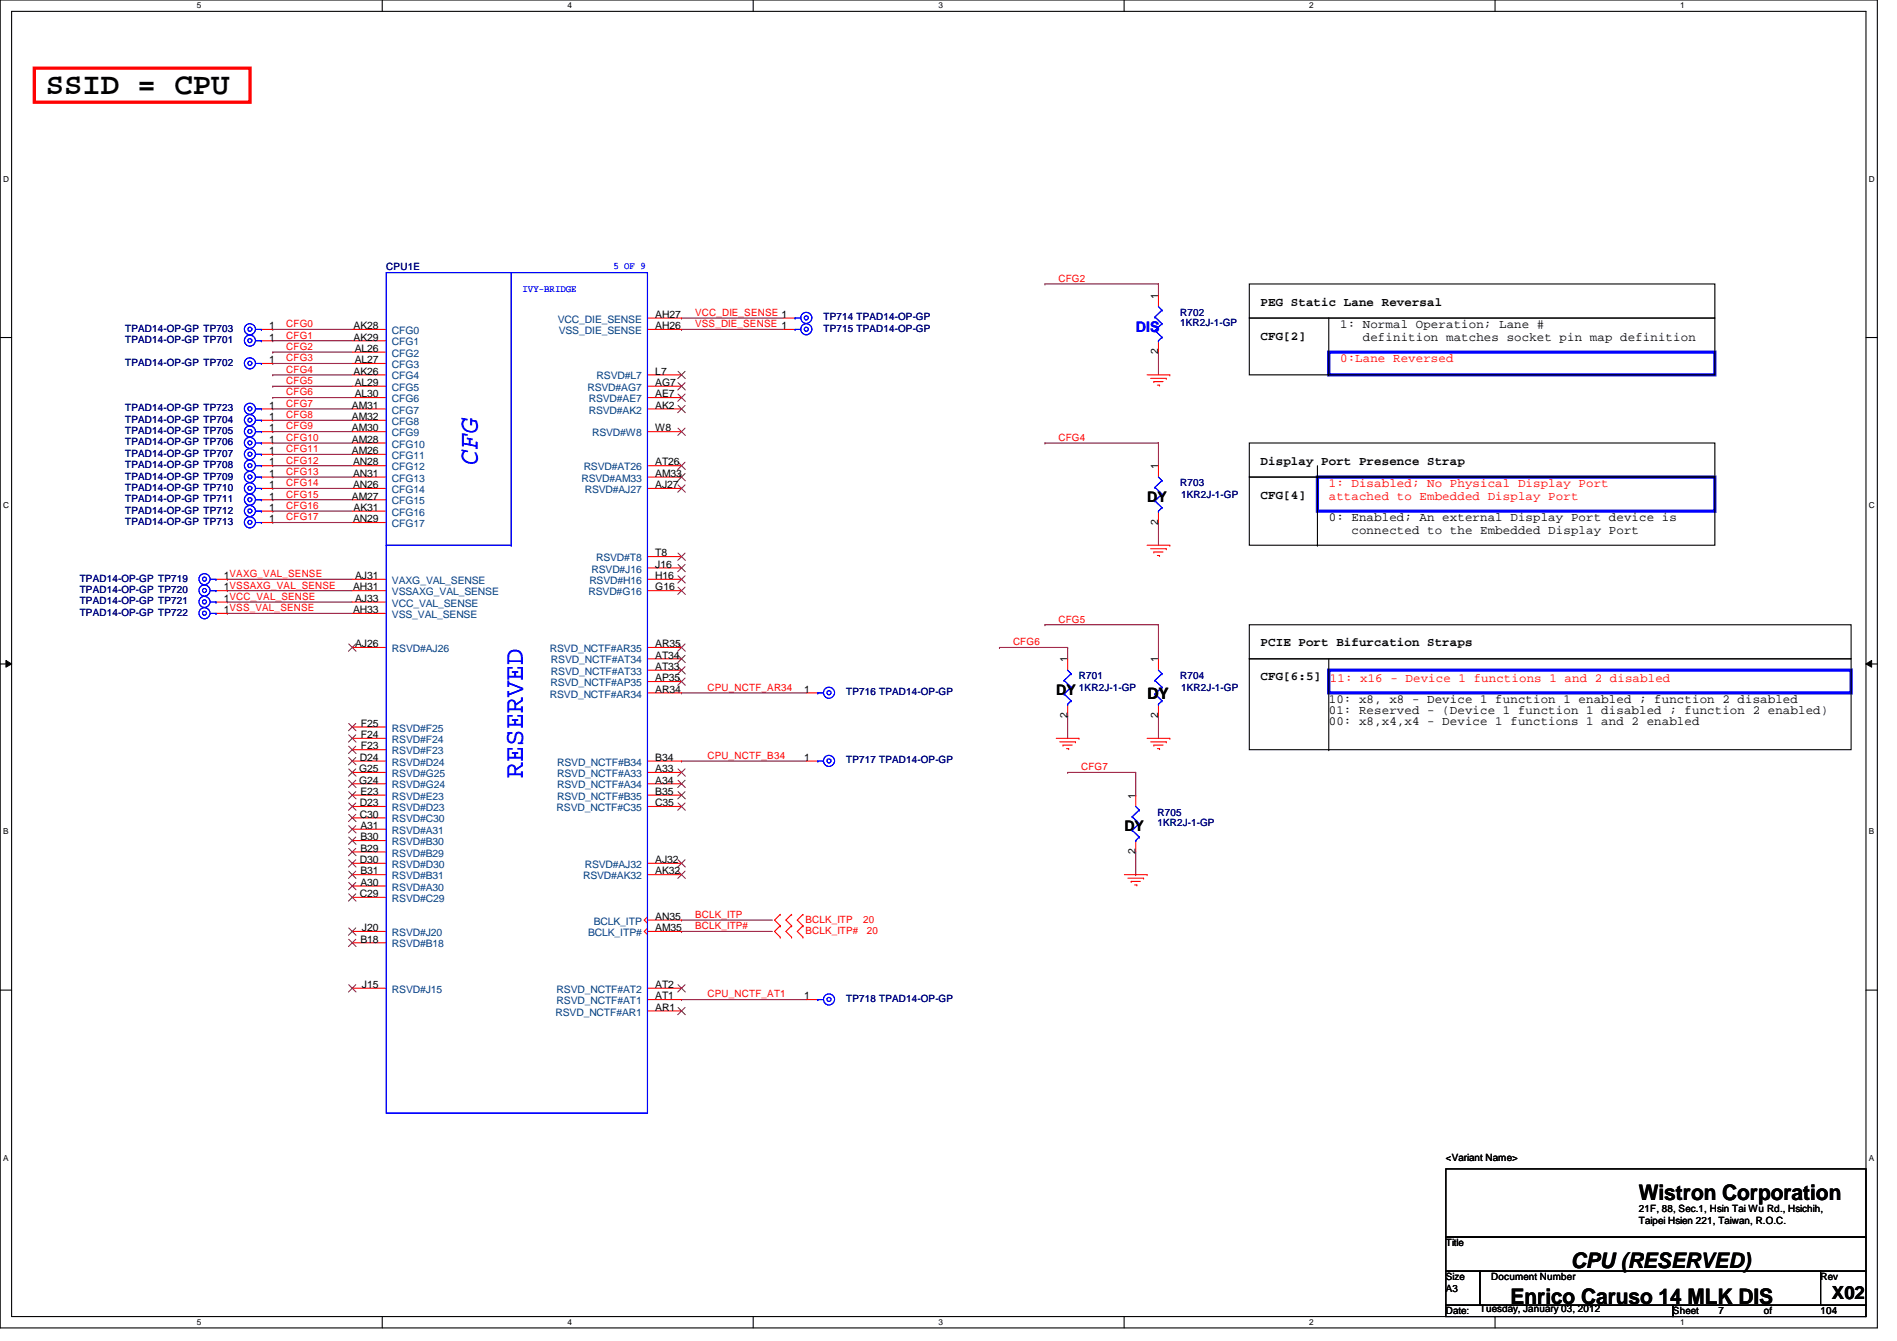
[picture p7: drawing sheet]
<svg xmlns="http://www.w3.org/2000/svg" width="297mm" height="210mm" viewBox="0 0 297 210" stroke-linecap="round" stroke-linejoin="round" font-family="sans-serif">
<path d="M0 0h294v207.9h-294zM1.8 1.8h290.4v204.3h-290.4z" fill="none" stroke="#000" stroke-width=".17"/>
<g fill="#fff">
<path d="M30.8 .2h.7v1.4h-.7z"/>
<path d="M30.8 206.2h.7v1.4h-.7z"/>
</g>
<path d="M59.9 0v1.8M59.9 206.1v1.8" fill="none" stroke="#000" stroke-width=".17"/>
<g fill="#fff">
<path d="M88.9 .2h.6v1.4h-.6z"/>
<path d="M88.9 206.2h.6v1.4h-.6z"/>
</g>
<path d="M117.9 0v1.8M117.9 206.1v1.8" fill="none" stroke="#000" stroke-width=".17"/>
<g fill="#fff">
<path d="M146.9 .2h.7v1.4h-.7z"/>
<path d="M146.9 206.2h.7v1.4h-.7z"/>
</g>
<path d="M176 0v1.8M176 206.1v1.8" fill="none" stroke="#000" stroke-width=".17"/>
<g fill="#fff">
<path d="M205 .2h.7v1.4h-.7z"/>
<path d="M205 206.2h.7v1.4h-.7z"/>
</g>
<path d="M234.1 0v1.8M234.1 206.1v1.8" fill="none" stroke="#000" stroke-width=".17"/>
<g fill="#fff">
<path d="M263.1 .2h.7v1.4h-.7z"/>
<path d="M263.1 206.2h.7v1.4h-.7z"/>
<path d="M.5 27.3h.9v1.4h-.9z"/>
<path d="M292.6 27.3h.9v1.4h-.9z"/>
<path d="M.5 78.4h.9v1.4h-.9z"/>
<path d="M292.6 78.4h.9v1.4h-.9z"/>
</g>
<path d="M0 52.8h1.8M292.2 52.8h1.8" fill="none" stroke="#000" stroke-width=".17"/>
<g fill="#fff">
<path d="M.5 129.5h.8v1.4h-.8z"/>
<path d="M292.6 129.5h.9v1.4h-.9z"/>
</g>
<path d="M0 103.9h1.8M292.2 103.9h1.8" fill="none" stroke="#000" stroke-width=".17"/>
<path d="M.9 103.4l.9 .5-.9 .5zM292.2 103.9l.9-.5v1z" fill="#000"/>
<path d="M.9 103.4l.9 .5-.9 .5zM292.2 103.9l.9-.5v1z" fill="none" stroke="#000" stroke-width=".16"/>
<g fill="#fff">
<path d="M.5 180.5h.8v1.4h-.8z"/>
<path d="M292.6 180.5h.9v1.4h-.9z"/>
</g>
<g fill="none" stroke="#000" stroke-width=".17">
<path d="M195.6 49.8h72.9v8.9h-72.9zM195.6 44.4h72.9v5.4h-72.9zM208.1 58.7h.1M208.1 49.8v8.9M195.6 74.7h72.9v10.6h-72.9zM195.6 69.3h72.9v5.4h-72.9zM206.3 72.9v12.4M195.6 97.8h94.3v5.3h-94.3zM206.3 85.3h.1M195.6 103.1h94.3v14.2h-94.3zM208.1 117.3h.1M208.1 103.1v14.2"/>
<path d="M0 155h1.8M292.2 155h1.8M226.4 183h65.8v10.6h-65.8zM226.4 193.6h65.8v5.4h-65.8zM226.4 199h5.3v5.3h-5.3zM231.7 199h53.4v5.3h-53.4zM285.1 199h7.1v5.3h-7.1zM226.4 204.3h35.6v1.8h-35.6zM262 204.3h30.2v1.8h-30.2z"/>
</g>
<g fill="none" stroke="#800040" stroke-width=".17">
<path d="M42.7 58.7h.1M42.7 55.1h.1M42.7 53.3h.1M42.7 51.6h.1M42.7 56.9h.1M42.7 51.6h12.5M42.7 58.7h12.5M42.7 55.1h12.5M42.7 53.3h12.5M42.7 56.9h12.5M106.7 49.8h.1M106.7 51.6h.1"/>
<path d="M106.7 49.8h16M106.7 51.6h16M163.6 44.4h.1M163.6 44.4h17.8M181.4 44.4h.1M181.4 55.1h.1M181.4 44.4v1.8M181.4 55.1v3.6M42.7 62.2h.1M42.7 64h.1M42.7 60.5h.1M42.7 71.1h.1"/>
<path d="M42.7 78.2h.1M42.7 65.8h.1M42.7 72.9h.1M42.7 67.6h.1M42.7 74.7h.1M42.7 69.3h.1M42.7 76.5h.1M42.7 62.2h12.5M42.7 64h12.5M42.7 60.5h12.5M42.7 69.3h12.5M42.7 71.1h12.5"/>
<path d="M42.7 78.2h12.5M42.7 65.8h12.5M42.7 72.9h12.5M42.7 67.6h12.5M42.7 74.7h12.5M42.7 76.5h12.5M163.6 69.3h.1M163.6 69.3h17.8M181.4 69.3h.1M181.4 69.3v3.6M35.6 96h.1M35.6 94.2h.1"/>
<path d="M35.6 92.5h.1M35.6 90.7h.1M35.6 96h19.6M35.6 94.2h19.6M35.6 92.5h19.6M35.6 90.7h19.6M42.7 80h.1M42.7 81.8h.1M42.7 80h12.5M42.7 81.8h12.5M163.6 97.8h.1M163.6 97.8h17.8"/>
<path d="M181.4 97.8h.1M181.4 81.8h.1M181.4 81.8v3.5M181.4 97.8v5.3M106.7 108.5h.1M106.7 119.1h.1M106.7 108.5h19.6M106.7 119.1h19.6M156.5 101.3h.1M156.5 101.3h10.7M167.2 101.3h.1M167.2 112h.1"/>
<path d="M167.2 101.3v1.8M167.2 112v3.6M181.4 112h.1M181.4 112v3.6M167.2 120.9h.1M167.2 120.9h10.6v3.6M177.8 124.5h.1M177.8 136.9h.1M177.8 133.3v3.6M106.7 144h.1M106.7 145.8h.1M106.7 156.5h.1"/>
<path d="M106.7 144h14.2M106.7 145.8h14.2M106.7 156.5h19.6"/>
</g>
<g fill="none" stroke="#f00" stroke-width=".17">
<path d="M40.9 53.3h1.8M40.9 51.6h1.8M40.9 56.9h1.8M55.2 58.7h5.3M55.2 53.3h5.3M55.2 51.6h5.3M55.2 55.1h5.3M55.2 56.9h5.3M101.4 58.7h5.3M101.4 51.6h5.3M101.4 49.8h5.3M122.7 51.6h1.8"/>
<path d="M122.7 49.8h1.8M179.6 58.7h3.6M180.2 59.2h2.4M180.7 59.7h.1M180.7 59.7h1.4M181.4 46.2v1.8M181.4 53.3v1.8M182.6 59.2h.1M183.2 58.7h.1M40.9 74.7h1.8M40.9 78.2h1.8M40.9 64h1.8"/>
<path d="M40.9 65.8h1.8M40.9 67.6h1.8M40.9 69.3h1.8M40.9 71.1h1.8M40.9 72.9h1.8M40.9 76.5h1.8M55.2 74.7h5.3M55.2 78.2h5.3M55.2 60.5h5.3M55.2 62.2h5.3M55.2 64h5.3M55.2 65.8h5.3"/>
<path d="M55.2 67.6h5.3M55.2 69.3h5.3M55.2 71.1h5.3M55.2 72.9h5.3M55.2 76.5h5.3M101.4 74.7h5.3M101.4 60.5h5.3M101.4 62.2h5.3M101.4 64h5.3M101.4 67.6h5.3M101.4 72.9h5.3M101.4 76.5h5.3"/>
<path d="M181.2 60.3h.4M181.4 72.9v1.8M181.6 60.3h.1M33.8 92.5h1.8M33.8 90.7h1.8M33.8 94.2h1.8M33.8 96h1.8M40.9 81.8h1.8M40.9 80h1.8M55.2 81.8h5.3M55.2 92.5h5.3M55.2 80h5.3"/>
<path d="M55.2 90.7h5.3M55.2 94.2h5.3M55.2 96h5.3M101.4 92.5h5.3M101.4 88.9h5.3M101.4 90.7h5.3M101.4 87.1h5.3M179.6 85.3h3.6M180.2 85.9h2.4M180.7 86.4h.1M180.7 86.4h1.4M181.2 87h.4"/>
<path d="M181.4 80v1.8M181.6 87h.1M182.6 85.9h.1M183.2 85.3h.1M55.2 115.6h5.3M55.2 101.3h5.3M55.2 119.1h5.3M55.2 113.8h5.3M55.2 117.3h5.3M101.4 103.1h5.3M101.4 101.3h5.3M101.4 104.9h5.3"/>
<path d="M101.4 108.5h5.3M101.4 119.1h5.3M101.4 106.7h5.3M126.3 108.5h1.8M126.3 119.1h1.8M165.4 115.6h3.5M165.9 116.1h2.5M166.5 116.6h.1M166.5 116.6h1.4M167 117.2h.3M167.2 103.1v1.8M167.2 110.2v1.8"/>
<path d="M167.3 117.2h.1M168.4 116.1h.1M168.9 115.6h.1M179.6 115.6h3.6M180.2 116.1h2.4M180.7 116.6h.1M180.7 116.6h1.4M181.2 117.2h.4M181.4 103.1v1.8M181.4 110.2v1.8M181.6 117.2h.1M182.6 116.1h.1"/>
<path d="M183.2 115.6h.1M55.2 136.9h5.3M55.2 120.9h5.3M55.2 122.7h5.3M55.2 124.5h5.3M55.2 126.2h5.3M55.2 135.1h5.3M55.2 128h5.3M55.2 129.8h5.3M55.2 131.6h5.3M55.2 133.3h5.3M55.2 138.7h5.3"/>
<path d="M101.4 136.9h5.3M101.4 120.9h5.3M101.4 122.7h5.3M101.4 124.5h5.3M101.4 126.2h5.3M101.4 135.1h5.3M176.1 136.9h3.5M176.6 137.5h2.5M177.1 138h.1M177.1 138h1.5M177.7 138.5h.3M177.8 124.5v1.7"/>
<path d="M177.8 131.6v1.7M178 138.5h.1M179.1 137.5h.1M179.6 136.9h.1M55.2 154.7h5.3M55.2 140.5h5.3M55.2 145.8h5.3M55.2 147.6h5.3M101.4 154.7h5.3M101.4 156.5h5.3M101.4 158.2h5.3M101.4 143.5l-.5 .5 .5 .5"/>
<path d="M101.4 144h5.3M101.4 145.3l-.5 .5 .5 .5M101.4 145.8h5.3M122.2 144.9h.1M122.2 143.1h.1M122.2 146.7h.1M122.2 144.9l-.9 .9 .9 .9M122.2 143.1l-.9 .9 .9 .9M123.9 143.1h.1M123.9 144.9h.1M123.9 146.7h.1M123.9 143.1l-.8 .9 .8 .9"/>
<path d="M123.9 144.9l-.8 .9 .8 .9M125.7 144.9h.1M125.7 143.1h.1M125.7 146.7h.1M125.7 144.9l-.9 .9 .9 .9M125.7 143.1l-.9 .9 .9 .9M126.3 156.5h1.8"/>
</g>
<path d="M5.4 10.7h33.8v5.3h-33.8z" fill="none" stroke="#f00" stroke-width=".51"/>
<path d="M208.1 55.1h60.4v3.6h-60.4zM206.3 74.7h62.2v5.3h-62.2zM208.1 104.9h81.8v3.6h-81.8z" fill="none" stroke="#00f" stroke-width=".51"/>
<g fill="none" stroke="#00f" stroke-width=".17">
<path d="M40 53.3h.9M40 51.6h.9M40 56.9h.9M40.9 53.3h.1M40.9 51.6h.1M40.9 56.9h.1M60.5 42.7h40.9v131.5h-40.9zM80 42.7v42.6M124.5 51.6h.1M124.5 49.8h.1M124.5 51.6h.9M124.5 49.8h.9"/>
<path d="M180.8 49.6h.1M180.8 51.7h.1M180.8 49.6l1.1 1.1M180.8 51.7l1.1 1.1M181.4 53.3h.1M181.4 48l.5 .6M181.9 48.6h.1M181.9 50.7h.1M181.9 52.8h.1M181.9 48.6l-1.1 1M181.9 50.7l-1.1 1M181.9 52.8l-.5 .5"/>
<path d="M40 74.7h.9M40 78.2h.9M40 71.1h.9M40 69.3h.9M40 64h.9M40 67.6h.9M40 65.8h.9M40 72.9h.9M40 76.5h.9M40.9 74.7h.1M40.9 78.2h.1M40.9 71.1h.1"/>
<path d="M40.9 69.3h.1M40.9 64h.1M40.9 67.6h.1M40.9 65.8h.1M40.9 72.9h.1M40.9 76.5h.1M180.8 76.3h.1M180.8 78.4h.1M180.8 76.3l1.1 1M180.8 78.4l1.1 1.1M181.4 74.7l.5 .5M181.9 75.2h.1"/>
<path d="M181.9 77.3h.1M181.9 79.5h.1M181.9 75.2l-1.1 1.1M181.9 77.3l-1.1 1.1M181.9 79.5l-.5 .5M32.9 92.5h.9M32.9 96h.9M32.9 90.7h.9M32.9 94.2h.9M33.8 92.5h.1M33.8 96h.1M33.8 90.7h.1"/>
<path d="M33.8 94.2h.1M40 81.8h.9M40 80h.9M40.9 81.8h.1M40.9 80h.1M60.5 85.3h.1M60.5 85.3h19.5M80 85.3h.1M181.4 80h.1M128.1 108.5h.1M128.1 119.1h.1M128.1 108.5h.8"/>
<path d="M128.1 119.1h.8M166.6 106.5h.1M166.6 108.6h.1M166.6 106.5l1.1 1.1M166.6 108.6l1.1 1.1M167.2 110.2h.1M167.2 104.9l.5 .6M167.7 105.5h.1M167.7 107.6h.1M167.7 109.7h.1M167.7 105.5l-1.1 1M167.7 107.6l-1.1 1"/>
<path d="M167.7 109.7l-.5 .5M180.8 106.5h.1M180.8 108.6h.1M180.8 106.5l1.1 1.1M180.8 108.6l1.1 1.1M181.4 110.2h.1M181.4 104.9l.5 .6M181.9 105.5h.1M181.9 107.6h.1M181.9 109.7h.1M181.9 105.5l-1.1 1M181.9 107.6l-1.1 1"/>
<path d="M181.9 109.7l-.5 .5M177.3 127.8h.1M177.3 130h.1M177.3 127.8l1.1 1.1M177.3 130l1.1 1M177.8 131.6h.1M177.8 126.2l.6 .6M178.4 126.8h.1M178.4 128.9h.1M178.4 131h.1M178.4 126.8l-1.1 1M178.4 128.9l-1.1 1.1"/>
<path d="M178.4 131l-.6 .6M128.1 156.5h.1M128.1 156.5h.8"/>
<circle cx="39.1" cy="56.9" r=".32"/>
<circle cx="39.1" cy="51.5" r=".32"/>
<circle cx="39.1" cy="53.3" r=".32"/>
<circle cx="39.1" cy="56.9" r=".87"/>
<circle cx="39.1" cy="51.5" r=".87"/>
<circle cx="39.1" cy="53.3" r=".87"/>
<circle cx="126.3" cy="51.5" r=".32"/>
<circle cx="126.3" cy="49.8" r=".32"/>
<circle cx="126.3" cy="51.5" r=".87"/>
<circle cx="126.3" cy="49.8" r=".87"/>
<circle cx="39.1" cy="78.2" r=".32"/>
<circle cx="39.1" cy="80" r=".32"/>
<circle cx="39.1" cy="76.4" r=".32"/>
<circle cx="39.1" cy="67.5" r=".32"/>
<circle cx="39.1" cy="69.3" r=".32"/>
<circle cx="39.1" cy="64" r=".32"/>
<circle cx="39.1" cy="65.8" r=".32"/>
<circle cx="39.1" cy="72.9" r=".32"/>
<circle cx="39.1" cy="74.6" r=".32"/>
<circle cx="39.1" cy="71.1" r=".32"/>
<circle cx="39.1" cy="80" r=".87"/>
<circle cx="39.1" cy="67.5" r=".87"/>
<circle cx="39.1" cy="76.4" r=".87"/>
<circle cx="39.1" cy="64" r=".87"/>
<circle cx="39.1" cy="65.8" r=".87"/>
<circle cx="39.1" cy="72.9" r=".87"/>
<circle cx="39.1" cy="71.1" r=".87"/>
<circle cx="39.1" cy="78.2" r=".87"/>
<circle cx="39.1" cy="69.3" r=".87"/>
<circle cx="39.1" cy="74.6" r=".87"/>
<circle cx="32" cy="96" r=".32"/>
<circle cx="32" cy="92.4" r=".32"/>
<circle cx="32" cy="90.7" r=".32"/>
<circle cx="32" cy="94.2" r=".32"/>
<circle cx="32" cy="96" r=".87"/>
<circle cx="32" cy="90.6" r=".87"/>
<circle cx="32" cy="92.4" r=".87"/>
<circle cx="32" cy="94.2" r=".87"/>
<circle cx="39.1" cy="81.8" r=".32"/>
<circle cx="39.1" cy="81.8" r=".87"/>
<circle cx="129.8" cy="108.4" r=".32"/>
<circle cx="129.8" cy="119.1" r=".32"/>
<circle cx="129.8" cy="108.4" r=".87"/>
<circle cx="129.8" cy="119.1" r=".87"/>
<circle cx="129.8" cy="156.4" r=".32"/>
<circle cx="129.8" cy="156.4" r=".87"/>
</g>
<g fill="none" stroke="#804000" stroke-width=".16">
<path d="M106.2 59.9l1.1 1.1M106.2 58.1l1.1 1.2M107.3 59.9l-1.2 1.1M107.3 58.1l-1.2 1.2M106.2 74.1l1.1 1.2M106.2 75.9l1.1 1.1M106.2 67l1.1 1.2M106.2 72.3l1.1 1.2M106.2 63.5l1.1 1.1M106.2 61.7l1.1 1.1M107.3 74.1l-1.2 1.2M107.3 75.9l-1.2 1.1"/>
<path d="M107.3 61.7l-1.2 1.1M107.3 63.5l-1.2 1.1M107.3 67l-1.2 1.2M107.3 72.3l-1.2 1.2M106.2 88.3l1.1 1.2M106.2 90.1l1.1 1.2M106.2 91.9l1.1 1.1M106.2 86.6l1.1 1.1M107.3 88.3l-1.2 1.2M107.3 90.1l-1.2 1.2M107.3 91.9l-1.2 1.1M107.3 86.6l-1.2 1.1"/>
<path d="M54.6 113.2l1.1 1.2M54.6 115l1.1 1.2M54.6 118.6l1.1 1.1M54.6 116.8l1.1 1.1M54.6 100.8l1.1 1.1M55.7 113.2l-1.1 1.2M55.7 115l-1.1 1.2M55.7 118.6l-1.1 1.1M55.7 116.8l-1.1 1.1M55.7 100.8l-1.1 1.1M106.2 102.6l1.1 1.1M106.2 100.8l1.1 1.1"/>
<path d="M106.2 104.4l1.1 1.1M106.2 106.1l1.1 1.2M107.3 102.6l-1.2 1.1M107.3 100.8l-1.2 1.1M107.3 104.4l-1.2 1.1M107.3 106.1l-1.2 1.2M54.6 127.5l1.1 1.1M54.6 125.7l1.1 1.1M54.6 129.2l1.1 1.2M54.6 131l1.1 1.2M54.6 134.6l1.1 1.1M54.6 132.8l1.1 1.1"/>
<path d="M54.6 138.1l1.1 1.2M54.6 136.4l1.1 1.1M54.6 139.9l1.1 1.2M54.6 120.4l1.1 1.1M54.6 122.1l1.1 1.2M54.6 123.9l1.1 1.2M55.7 127.5l-1.1 1.1M55.7 125.7l-1.1 1.1M55.7 129.2l-1.1 1.2M55.7 131l-1.1 1.2M55.7 134.6l-1.1 1.1M55.7 132.8l-1.1 1.1"/>
<path d="M55.7 138.1l-1.1 1.2M55.7 136.4l-1.1 1.1M55.7 139.9l-1.1 1.2M55.7 120.4l-1.1 1.1M55.7 122.1l-1.1 1.2M55.7 123.9l-1.1 1.2M106.2 120.4l1.1 1.1M106.2 122.1l1.1 1.2M106.2 123.9l1.1 1.2M106.2 125.7l1.1 1.1M106.2 134.6l1.1 1.1M106.2 136.4l1.1 1.1"/>
<path d="M107.3 120.4l-1.2 1.1M107.3 122.1l-1.2 1.2M107.3 123.9l-1.2 1.2M107.3 125.7l-1.2 1.1M107.3 134.6l-1.2 1.1M107.3 136.4l-1.2 1.1M54.6 154.1l1.1 1.2M54.6 145.2l1.1 1.2M54.6 147l1.1 1.2M55.7 154.1l-1.1 1.2M55.7 145.2l-1.1 1.2M55.7 147l-1.1 1.2"/>
<path d="M106.2 154.1l1.1 1.2M106.2 157.7l1.1 1.1M107.3 154.1l-1.2 1.2M107.3 157.7l-1.2 1.1"/>
</g>
<text font-size="4.8" x="7.2" y="14.7">SSID = CPU</text>
<g font-size="4.2" fill="#00f">
<text x="74.8" y="72.7" transform="rotate(-90 74.8 72.7)">CFG</text>
<text x="81.9" y="121.8" transform="rotate(-90 81.9 121.8)">RESERVED</text>
</g>
<g font-size="3.3">
<text x="256.6" y="187.9">Wistron Corporation</text>
<text x="246" y="198.5">CPU (RESERVED)</text>
<text x="236.5" y="204">Enrico Caruso 14 MLK DIS</text>
</g>
<g font-size="2.8">
<text x="179.6" y="109.4">DY</text>
<text x="286.8" y="203.4">X02</text>
</g>
<text font-size="2.3" fill="#00f" x="177.8" y="51.9">DIS</text>
<g font-size="2.3">
<text x="179.6" y="78.6">DY</text>
<text x="165.4" y="108.8">DY</text>
<text x="176.1" y="130.1">DY</text>
</g>
<g font-size="1.9">
<text x="197.4" y="47.8">PEG Static Lane Reversal</text>
<text x="197.4" y="53.2">CFG[2]</text>
<text x="209.8" y="51.3">1: Normal Operation; Lane #</text>
<text x="213.4" y="53.4">definition matches socket pin map definition</text>
<text x="197.4" y="72.7">Display Port Presence Strap</text>
<text x="197.4" y="78.1">CFG[4]</text>
<text x="208.1" y="81.5">0: Enabled; An external Display Port device is</text>
<text x="211.6" y="83.6">connected to the Embedded Display Port</text>
<text x="197.4" y="101.2">PCIE Port Bifurcation Straps</text>
<text x="197.4" y="106.5">CFG[6:5]</text>
<text x="208.1" y="110">10: x8, x8 - Device 1 function 1 enabled ; function 2 disabled</text>
<text x="208.1" y="111.8">01: Reserved - (Device 1 function 1 disabled ; function 2 enabled)</text>
<text x="208.1" y="113.5">00: x8,x4,x4 - Device 1 functions 1 and 2 enabled</text>
</g>
<g font-size="1.9" fill="#f00">
<text x="209.8" y="56.6">0:Lane Reversed</text>
<text x="208.1" y="76.2">1: Disabled; No Physical Display Port</text>
<text x="208.1" y="78.3">attached to Embedded Display Port</text>
<text x="208.2" y="106.8">11: x16 - Device 1 functions 1 and 2 disabled</text>
</g>
<g font-size="1.6" fill="#000080">
<text x="60.5" y="42.3">CPU1E</text>
<text x="19.6" y="53.7">TPAD14-OP-GP TP701</text>
<text x="19.6" y="51.9">TPAD14-OP-GP TP703</text>
<text x="128.9" y="51.9">TP715 TPAD14-OP-GP</text>
<text x="128.9" y="50.2">TP714 TPAD14-OP-GP</text>
<text x="184.8" y="49.4">R702</text>
<text x="184.8" y="51.1">1KR2J-1-GP</text>
<text x="19.6" y="57.3">TPAD14-OP-GP TP702</text>
<text x="19.6" y="64.4">TPAD14-OP-GP TP723</text>
<text x="19.6" y="71.5">TPAD14-OP-GP TP707</text>
<text x="19.6" y="69.7">TPAD14-OP-GP TP706</text>
<text x="19.6" y="67.9">TPAD14-OP-GP TP705</text>
<text x="19.6" y="66.2">TPAD14-OP-GP TP704</text>
<text x="19.6" y="75.1">TPAD14-OP-GP TP709</text>
<text x="19.6" y="73.3">TPAD14-OP-GP TP708</text>
<text x="19.6" y="76.8">TPAD14-OP-GP TP710</text>
<text x="184.8" y="76.1">R703</text>
<text x="185" y="77.9">1KR2J-1-GP</text>
<text x="19.6" y="78.6">TPAD14-OP-GP TP711</text>
<text x="19.6" y="82.2">TPAD14-OP-GP TP713</text>
<text x="19.6" y="80.4">TPAD14-OP-GP TP712</text>
<text x="12.5" y="92.8">TPAD14-OP-GP TP720</text>
<text x="12.5" y="91.1">TPAD14-OP-GP TP719</text>
<text x="12.5" y="94.6">TPAD14-OP-GP TP721</text>
<text x="12.5" y="96.4">TPAD14-OP-GP TP722</text>
<text x="168.9" y="106.3">R701</text>
<text x="184.8" y="106.3">R704</text>
<text x="132.5" y="108.8">TP716 TPAD14-OP-GP</text>
<text x="168.9" y="108.1">1KR2J-1-GP</text>
<text x="185" y="108.1">1KR2J-1-GP</text>
<text x="132.5" y="119.5">TP717 TPAD14-OP-GP</text>
<text x="181.2" y="127.7">R705</text>
<text x="181.2" y="129.3">1KR2J-1-GP</text>
<text x="132.5" y="156.8">TP718 TPAD14-OP-GP</text>
</g>
<g font-size="1.6" fill="#00f">
<text x="81.8" y="45.7">IVY-BRIDGE</text>
<text x="96.1" y="42.1">5 OF 9</text>
</g>
<g font-size="1.6" fill="#f00">
<text x="165.7" y="44.1">CFG2</text>
<text x="44.8" y="53">CFG1</text>
<text x="44.8" y="51.2">CFG0</text>
<text x="108.8" y="49.4">VCC_DIE_SENSE 1</text>
<text x="108.8" y="51.2">VSS_DIE_SENSE 1</text>
<text x="44.8" y="58.3">CFG4</text>
<text x="44.8" y="54.8">CFG2</text>
<text x="44.8" y="56.6">CFG3</text>
<text x="44.8" y="61.9">CFG6</text>
<text x="44.8" y="63.7">CFG7</text>
<text x="44.8" y="60.1">CFG5</text>
<text x="44.8" y="65.4">CFG8</text>
<text x="44.8" y="70.8">CFG11</text>
<text x="44.8" y="67.2">CFG9</text>
<text x="44.8" y="69">CFG10</text>
<text x="165.7" y="69">CFG4</text>
<text x="44.8" y="77.9">CFG15</text>
<text x="44.8" y="72.6">CFG12</text>
<text x="44.8" y="74.3">CFG13</text>
<text x="44.8" y="76.1">CFG14</text>
<text x="44.8" y="79.7">CFG16</text>
<text x="44.8" y="81.4">CFG17</text>
<text x="158.6" y="101">CFG6</text>
<text x="165.7" y="97.5">CFG5</text>
<text x="110.8" y="108.1">CPU_NCTF_AR34</text>
<text x="110.8" y="118.8">CPU_NCTF_B34</text>
<text x="169.3" y="120.6">CFG7</text>
<text x="108.8" y="143.7">BCLK_ITP</text>
<text x="108.8" y="145.5">BCLK_ITP#</text>
<text x="126.1" y="144.4">BCLK_ITP</text>
<text x="126.1" y="146.2">BCLK_ITP#</text>
<text x="135.2" y="144.4">20</text>
<text x="135.7" y="146.2">20</text>
<text x="110.8" y="156.1">CPU_NCTF_AT1</text>
</g>
<g font-size="1.6">
<text x="181.4" y="46.8" transform="rotate(-90 181.4 46.8)">1</text>
<text x="42.2" y="53.3">1</text>
<text x="42.2" y="51.5">1</text>
<text x="55.4" y="51.5">AK28</text>
<text x="55.4" y="53.3">AK29</text>
<text x="102.6" y="49.7">AH27</text>
<text x="102.6" y="51.5">AH26</text>
<text x="42.2" y="56.9">1</text>
<text x="55.4" y="58.6">AK26</text>
<text x="55.5" y="55.1">AL26</text>
<text x="55.5" y="56.9">AL27</text>
<text x="102.6" y="58.6">L7</text>
<text x="181.4" y="55.5" transform="rotate(-90 181.4 55.5)">2</text>
<text x="42.2" y="64">1</text>
<text x="42.2" y="65.7">1</text>
<text x="55.1" y="64">AM31</text>
<text x="55.1" y="65.7">AM32</text>
<text x="55.5" y="60.4">AL29</text>
<text x="55.5" y="62.2">AL30</text>
<text x="102.6" y="64">AK2</text>
<text x="102.6" y="62.2">AE7</text>
<text x="102.6" y="60.4">AG7</text>
<text x="42.2" y="71.1">1</text>
<text x="42.2" y="69.3">1</text>
<text x="42.2" y="67.5">1</text>
<text x="55.1" y="67.5">AM30</text>
<text x="55.1" y="69.3">AM28</text>
<text x="55.1" y="71.1">AM26</text>
<text x="102.6" y="67.5">W8</text>
<text x="42.2" y="74.6">1</text>
<text x="42.2" y="72.9">1</text>
<text x="42.2" y="76.4">1</text>
<text x="55.3" y="72.9">AN28</text>
<text x="55.3" y="74.6">AN31</text>
<text x="55.3" y="76.4">AN26</text>
<text x="102.6" y="74.6">AM33</text>
<text x="102.6" y="76.4">AJ27</text>
<text x="102.6" y="72.9">AT26</text>
<text x="181.4" y="73.4" transform="rotate(-90 181.4 73.4)">1</text>
<text x="42.2" y="78.2">1</text>
<text x="42.2" y="81.7">1</text>
<text x="42.2" y="80">1</text>
<text x="55.1" y="78.2">AM27</text>
<text x="55.3" y="81.7">AN29</text>
<text x="55.4" y="80">AK31</text>
<text x="181.4" y="82.1" transform="rotate(-90 181.4 82.1)">2</text>
<text x="102.6" y="88.9">J16</text>
<text x="102.6" y="87.1">T8</text>
<text x="35" y="92.4">1VSSAXG_VAL_SENSE</text>
<text x="35" y="96">1VSS_VAL_SENSE</text>
<text x="35" y="90.6">1VAXG_VAL_SENSE</text>
<text x="35" y="94.2">1VCC_VAL_SENSE</text>
<text x="55.3" y="92.4">AH31</text>
<text x="55.3" y="96">AH33</text>
<text x="55.6" y="90.6">AJ31</text>
<text x="55.6" y="94.2">AJ33</text>
<text x="102.6" y="90.6">H16</text>
<text x="102.6" y="92.4">G16</text>
<text x="55.6" y="101.3">AJ26</text>
<text x="102.6" y="101.3">AR35</text>
<text x="102.6" y="103.1">AT34</text>
<text x="102.6" y="104.9">AT33</text>
<text x="102.6" y="106.6">AP35</text>
<text x="167.1" y="103.7" transform="rotate(-90 167.1 103.7)">1</text>
<text x="181.4" y="103.7" transform="rotate(-90 181.4 103.7)">1</text>
<text x="56.5" y="113.7">F25</text>
<text x="102.6" y="108.4">AR34</text>
<text x="125.9" y="108.4">1</text>
<text x="167.1" y="112.4" transform="rotate(-90 167.1 112.4)">2</text>
<text x="181.4" y="112.4" transform="rotate(-90 181.4 112.4)">2</text>
<text x="56.3" y="119.1">D24</text>
<text x="56.5" y="115.5">F24</text>
<text x="56.5" y="117.3">F23</text>
<text x="102.6" y="119.1">B34</text>
<text x="125.9" y="119.1">1</text>
<text x="56.2" y="120.9">G25</text>
<text x="56.2" y="122.6">G24</text>
<text x="56.4" y="124.4">E23</text>
<text x="102.6" y="120.9">A33</text>
<text x="102.6" y="122.6">A34</text>
<text x="102.6" y="124.4">B35</text>
<text x="177.8" y="125" transform="rotate(-90 177.8 125)">1</text>
<text x="56.3" y="128">C30</text>
<text x="56.3" y="126.2">D23</text>
<text x="56.4" y="129.8">A31</text>
<text x="56.4" y="131.5">B30</text>
<text x="102.6" y="126.2">C35</text>
<text x="56.3" y="135.1">D30</text>
<text x="56.4" y="133.3">B29</text>
<text x="56.4" y="136.9">B31</text>
<text x="102.6" y="135.1">AJ32</text>
<text x="102.6" y="136.9">AK32</text>
<text x="177.8" y="133.7" transform="rotate(-90 177.8 133.7)">2</text>
<text x="56.3" y="140.4">C29</text>
<text x="56.4" y="138.6">A30</text>
<text x="102.6" y="144">AN35</text>
<text x="56.4" y="147.5">B18</text>
<text x="56.7" y="145.8">J20</text>
<text x="102.6" y="145.8">AM35</text>
<text x="56.7" y="154.6">J15</text>
<text x="102.6" y="154.6">AT2</text>
<text x="102.6" y="156.4">AT1</text>
<text x="102.6" y="158.2">AR1</text>
<text x="125.9" y="156.4">1</text>
<text x="226.4" y="181.7">&lt;Variant Name&gt;</text>
<text x="256.6" y="189.7">21F, 88, Sec.1, Hsin Tai Wu Rd., Hsichih,</text>
<text x="256.6" y="191.6">Taipei Hsien 221, Taiwan, R.O.C.</text>
<text x="226.4" y="195.1">Title</text>
<text x="226.4" y="200.4">Size</text>
<text x="226.4" y="202.2">A3</text>
<text x="233.5" y="200.4">Document Number</text>
<text x="285.1" y="200.4">Rev</text>
<text x="226.4" y="205.7">Date:</text>
<text x="231.7" y="205.4">Tuesday, January 03, 2012</text>
<text x="262" y="205.7">Sheet</text>
<text x="269.1" y="205.7">7</text>
<text x="276.2" y="205.7">of</text>
<text x="285.1" y="205.7">104</text>
</g>
<g font-size="1.6" fill="#004080">
<text x="61.4" y="52.3">CFG0</text>
<text x="87.3" y="50.5">VCC_DIE_SENSE</text>
<text x="87.5" y="52.3">VSS_DIE_SENSE</text>
<text x="61.4" y="54.1">CFG1</text>
<text x="61.4" y="55.8">CFG2</text>
<text x="61.4" y="57.6">CFG3</text>
<text x="61.4" y="59.4">CFG4</text>
<text x="93.4" y="59.4">RSVD#L7</text>
<text x="61.4" y="61.2">CFG5</text>
<text x="61.4" y="62.9">CFG6</text>
<text x="61.4" y="64.7">CFG7</text>
<text x="92" y="61.2">RSVD#AG7</text>
<text x="92.2" y="64.7">RSVD#AK2</text>
<text x="92.2" y="62.9">RSVD#AE7</text>
<text x="61.4" y="66.5">CFG8</text>
<text x="61.4" y="68.3">CFG9</text>
<text x="61.4" y="70.1">CFG10</text>
<text x="61.4" y="71.8">CFG11</text>
<text x="92.7" y="68.3">RSVD#W8</text>
<text x="61.4" y="73.6">CFG12</text>
<text x="61.4" y="75.4">CFG13</text>
<text x="61.4" y="77.2">CFG14</text>
<text x="91.1" y="75.4">RSVD#AM33</text>
<text x="91.4" y="73.6">RSVD#AT26</text>
<text x="91.6" y="77.2">RSVD#AJ27</text>
<text x="61.4" y="79">CFG15</text>
<text x="61.4" y="80.7">CFG16</text>
<text x="61.4" y="82.5">CFG17</text>
<text x="92.6" y="89.6">RSVD#J16</text>
<text x="93.3" y="87.8">RSVD#T8</text>
<text x="61.4" y="91.4">VAXG_VAL_SENSE</text>
<text x="61.4" y="93.2">VSSAXG_VAL_SENSE</text>
<text x="61.4" y="95">VCC_VAL_SENSE</text>
<text x="92.2" y="93.2">RSVD#G16</text>
<text x="92.3" y="91.4">RSVD#H16</text>
<text x="61.4" y="96.7">VSS_VAL_SENSE</text>
<text x="61.4" y="102.1">RSVD#AJ26</text>
<text x="86.1" y="102.1">RSVD_NCTF#AR35</text>
<text x="86.2" y="107.4">RSVD_NCTF#AP35</text>
<text x="86.3" y="103.8">RSVD_NCTF#AT34</text>
<text x="86.3" y="105.6">RSVD_NCTF#AT33</text>
<text x="86.1" y="109.2">RSVD_NCTF#AR34</text>
<text x="61.4" y="114.5">RSVD#F25</text>
<text x="61.4" y="116.3">RSVD#F24</text>
<text x="61.4" y="119.8">RSVD#D24</text>
<text x="61.4" y="118.1">RSVD#F23</text>
<text x="87.2" y="119.8">RSVD_NCTF#B34</text>
<text x="61.4" y="121.6">RSVD#G25</text>
<text x="61.4" y="123.4">RSVD#G24</text>
<text x="61.4" y="125.2">RSVD#E23</text>
<text x="87.2" y="121.6">RSVD_NCTF#A33</text>
<text x="87.2" y="123.4">RSVD_NCTF#A34</text>
<text x="87.2" y="125.2">RSVD_NCTF#B35</text>
<text x="61.4" y="128.7">RSVD#C30</text>
<text x="61.4" y="127">RSVD#D23</text>
<text x="61.4" y="130.5">RSVD#A31</text>
<text x="87.2" y="127">RSVD_NCTF#C35</text>
<text x="61.4" y="132.3">RSVD#B30</text>
<text x="61.4" y="135.8">RSVD#D30</text>
<text x="61.4" y="134.1">RSVD#B29</text>
<text x="61.4" y="137.6">RSVD#B31</text>
<text x="91.3" y="137.6">RSVD#AK32</text>
<text x="91.6" y="135.8">RSVD#AJ32</text>
<text x="61.4" y="139.4">RSVD#A30</text>
<text x="61.4" y="141.2">RSVD#C29</text>
<text x="61.4" y="146.5">RSVD#J20</text>
<text x="61.4" y="148.3">RSVD#B18</text>
<text x="92.1" y="146.5">BCLK_ITP#</text>
<text x="93" y="144.7">BCLK_ITP</text>
<text x="61.4" y="155.4">RSVD#J15</text>
<text x="87.2" y="155.4">RSVD_NCTF#AT2</text>
<text x="87" y="159">RSVD_NCTF#AR1</text>
<text x="87.2" y="157.2">RSVD_NCTF#AT1</text>
</g>
<g font-size="1.3">
<text x="30.8" y="1.3">5</text>
<text x="88.9" y="1.3">4</text>
<text x="146.9" y="1.3">3</text>
<text x="205" y="1.3">2</text>
<text x="263.1" y="1.3">1</text>
<text x=".5" y="28.4">D</text>
<text x="292.6" y="28.4">D</text>
<text x=".5" y="79.5">C</text>
<text x="292.6" y="79.5">C</text>
<text x=".5" y="130.6">B</text>
<text x="292.6" y="130.6">B</text>
<text x=".5" y="181.7">A</text>
<text x="292.6" y="181.7">A</text>
<text x="30.8" y="207.4">5</text>
<text x="88.9" y="207.4">4</text>
<text x="146.9" y="207.4">3</text>
<text x="205" y="207.4">2</text>
<text x="263.1" y="207.4">1</text>
</g>
</svg>
